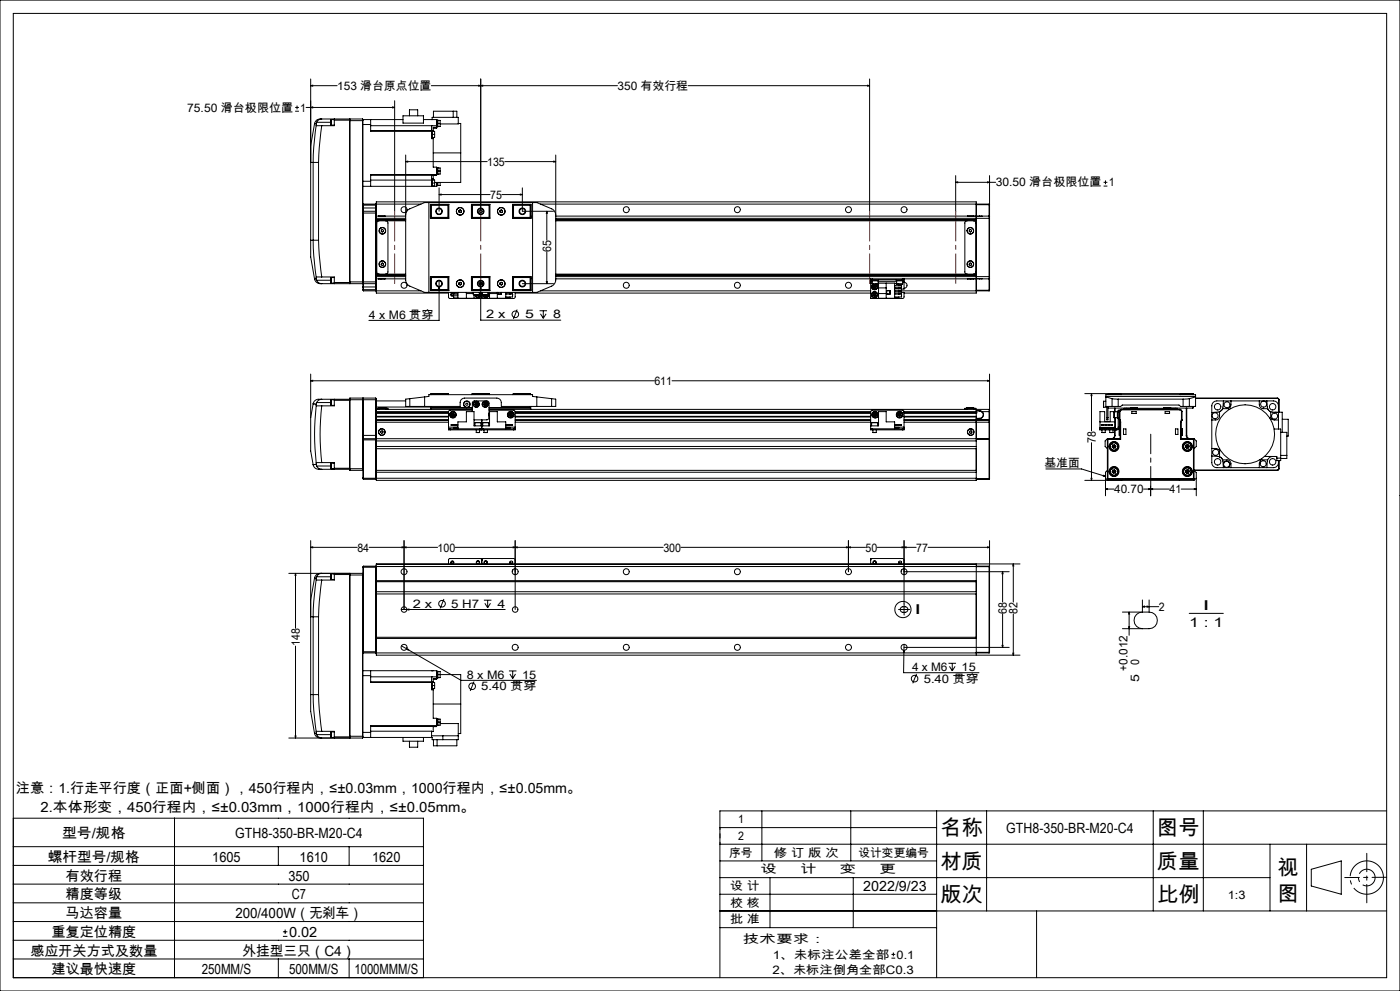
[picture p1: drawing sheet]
<svg xmlns="http://www.w3.org/2000/svg" width="420mm" height="297mm" viewBox="0 0 420 297" stroke-linecap="round" stroke-linejoin="round" font-family="sans-serif">
<g fill="none" stroke="#000" stroke-width=".3">
<path d="M0 0h420v297h-420zM4 4h412v289h-412zM88.5 33.3h1.2M88.5 32.2h1.2M89.1 31.6v1.2M91.8 32.2h26.6M93.2 25.7l.6-.2v.3zM93.2 23.7v48.3M93.2 25.7h7.9M93.2 32.2l.6-.2v.3zM94.4 37l-1.2 6.7v5h.7M94.4 37l.5 .1"/>
<path d="M94.9 37.5l-.8 6.6-.2 4.6M94.9 37.5l1.6 .2M94.9 37.1v.4M95 36.7l-.1 .4M95 36.7h4.3M96.5 35.7h-.3a1.66 1.66 0 0 0-1.8 1.3M96.5 37.7l-.7 6.5-.2 4.5M96.5 35.7l8.4 .1M96.5 35.7l-.8 .2-.7 .8M99.3 35.8v1.7M99.3 35.8h1M99.3 37.5h1"/>
<path d="M100.3 35.7v.3M100.3 36v1.7h-3.8M100.3 36h4.6M104.9 35.8v.4M104.9 36.2v48.3M104.9 36.2h4M105 35.7v49.3M105 35.7h3.8M105 35.7l-.1 .1M108.8 35.7v49.3M108.8 35.7l.1 .5M108.9 36.2v48.7"/>
<path d="M108.9 35.8h12M108.9 37.3h2.3M111.2 37.3v2h18.5v2h-.2M111.2 35.8v1.5M111.2 39.2h18.3M111.2 37.7h19.8M117.8 32l.6 .2-.6 .1zM118.4 30.2v33.1M120.9 34.7h6.1v2.2h-6.1zM122.8 34.7v-1.8h2.5v1.8M127 35.8h4v2.6h-1M129.4 25.7h55.8"/>
<path d="M129.5 39.2v1.1M129.5 37.7h.1M129.5 37.7v1.4M129.5 35.8h.1M129.5 39.1v.1M129.5 39.1h.5M129.6 35.8v-.6h7.9v1.9h-5.5M129.7 39.4h.7v.9M130 39.1v.3M130 35.2v-1.9h7.1v1.9M131 38.2h-1v.9M131 36h.4v2h-.4"/>
<path d="M131 37h1M131.2 36v2M131.4 36.1h.6v.9M132 37v.9h-.6M136 33.3v1.9M137.5 37h.7v8.8M143.6 25.5l.6 .2-.6 .1zM144.2 23.7v39.6M144.2 25.7l.6-.2v.3zM206.4 25.7h54.5M260.3 25.5l.6 .2-.6 .1zM260.9 23.7v39.6"/>
<path d="M93.9 48.7h1.7M93.9 48.7v23.3M95.6 48.7v23.3M108.9 54.3h2.3M111.2 54.3v1.5M111.2 54h18.3M121.7 48.4l.6-.1v.3zM121.7 46.5v37.8l.9 1.3 4.8 2h33.6l4.5-1.8 .6-.5 .6-1.4v-37.4M121.7 48.4h24.5M129.5 40.3v1.3h.5M129.5 40.3h.1M129.5 52.5h.1"/>
<path d="M129.5 52.5v1M129.5 54v1.8M129.5 53.9h.2v1.9M129.5 55.8h.1M129.5 40.3h.9M129.5 53.5v.5M129.5 53.5h.5M129.5 54.9h.9M129.7 53.9h.7v1M130 41.2v.4M130 53.5v.4M130 41.6v8.5h1v2.4h-19.8"/>
<path d="M130 55.8h.1M130 45.8h8.2M130.4 40.3v.9h-.7M130.4 54.9v.9h-.7M131 52.3h-19.8v2M131 50.3h.4v1.9l-.4 .1M131 52.6h-1v.9M131 54.7v1.1h-22.1M131 51.3h1M131.2 50.3v2M131.2 54.7v1M131.4 50.3h.6v1"/>
<path d="M131.4 54.7v.9l-.4 .1M131.7 58.3l.6-.1v.3zM131.7 56.3v7M131.7 58.3h15.3M132 51.3v.9h-.6M132 54.7v.9h-.6M138.2 45.8v8.9h-7.8M150.6 58.3h6.1M151.4 48.4h15.3M156.1 58.2l.6 .1-.6 .2zM156.7 56.3v7h9.4M166.1 48.3l.6 .1-.6 .2z"/>
<path d="M286.7 54.6l.6-.1v.3zM286.7 54.6h12M286.7 52.6v10.7M296.3 54.5l.6 .1-.6 .2zM296.9 52.6v12.3M331.1 55.8h1.1M331.1 54.6h1.1M331.6 54.1v1.1M93.2 72v5l1.2 6.6M93.2 72h.7M93.9 72h1.7M93.9 72l.2 4.6 .8 6.5"/>
<path d="M95.6 72l.2 4.4 .7 6.6M108.9 61.6h4M108.9 63.8h4M108.9 62.3h4M109 63.3v21.7M109 61.2v2.1M109 63.3h3.7M109 61.2h3.7M109 63.3l-.1 .2M109 61.2l-.1 .1M112.7 63.3v21.7M112.7 61.2v2.1"/>
<path d="M112.7 63.3l.2 .2M112.7 61.2l.2 .1M112.9 63.5v.3M112.9 63.5v-3h180v4.3M112.9 63.8v20.7M112.9 66.2h8.8M112.9 65.9h8.8M112.9 64.8h8.8M112.9 61.2h13.4M112.9 65.4h8.8M112.9 65.8h8.8M113.6 64.8h1.9"/>
<path d="M113.7 66.2l-.5 .2-.2 .4v14.7l.2 .5 .5 .2M114.4 68.9l.4-.1 .3 .2-.1 .4-.3 .2-.3-.3zM114.4 78.9l.4-.1 .3 .3-.1 .3-.4 .1-.3-.2zM115.7 66.2l.4 .1 .3 .4v14.9l-.3 .5-.4 .1M121.7 64.4l.1-.7 .8-.9 4.8-2.1h33.6l4.8 2.1 .6 .5 .3 1.1M128.7 60.7v26.9M129.1 64.8h.1M129.1 61.2h5.6v4.2h-5.6zM129.2 61.5v3.9M129.2 61.5h5.2M129.4 61.3v4M129.4 61.3l-.2 .2"/>
<path d="M129.4 61.3h5.3M129.4 65.3h5.3M134.4 61.5l.1-.2v4l-.1-.1M134.4 65.2h-5.2l.2 .1M134.4 61.5v3.7M137.7 63.5l.3 .2M137.7 63.1v.4M138 62.9l.4 .2M138 62.9l-.3 .2M138.4 63.5l-.4 .2M138.4 63.1v.4M141.4 61.2h5.6v4.2h-5.6z"/>
<path d="M141.4 61.3h5.6M141.4 65.3h5.6M141.7 61.5v3.7M141.7 61.5l-.2-.2v4l.2-.1M141.7 61.5h5M141.7 65.2h5M146.7 61.5l.2-.2v4l-.2-.1M146.7 61.5v3.7M150 63.5l.4 .2M150 63.1v.4M150.4 62.9l.3 .2M150.4 62.9l-.4 .2"/>
<path d="M150.7 63.5l-.3 .2M150.7 63.1v.4M153.8 61.2h5.5v4.2h-5.5zM153.8 61.3h5.2M153.8 65.3h5.2M154.1 65.2h5.1l-.2 .1M154.1 61.5v3.7M154.1 61.5l-.2-.2v4l.2-.1M154.1 61.5h5.1M159 61.3v4M159 61.3l.2 .2M159.2 61.5v3.9"/>
<path d="M159.2 64.8h.1M159.8 60.7v26.9M162.1 61.2h134.6M164 63.3l.2 .6h-.3zM164 63.3v8.7M164 75.5v9.5M166.7 66.2h126.2M166.7 65.9h126.2M166.7 64.8h127.2M166.7 65.4h130M166.7 65.8h126.2M290.1 66.2l-.5 .2-.1 .3v14.9l.1 .4 .5 .2"/>
<path d="M290.2 64.8h2M290.8 68.9l.3-.1 .4 .2-.1 .4-.3 .2-.3-.3zM290.9 78.9l.4-.1 .2 .3-.1 .4h-.4l-.3-.3zM292.1 66.2l.5 .2 .2 .3v14.9l-.2 .4-.5 .2M292.9 64.8v.6M292.9 65.4v17.5M292.9 61.3h3.8M293.9 64.8h.7M293.9 64.8h.1M294.6 64.8h-.7M294.6 64.8h2.1M296.7 65.4h.2"/>
<path d="M296.7 64.8v.6M296.7 64.8l.2 .1M296.7 61.2v.1M296.7 61.3v3.5M296.7 65.4v17.5M296.9 64.9v.5M296.9 65.4v17.5M94.4 83.6a1.84 1.84 0 0 0 2.1 1.4M94.9 83.1v.5M94.9 83.6l.1 .4M94.9 83.6h-.5M95 84l.7 .8 .8 .2"/>
<path d="M95 84h4.3M96.5 83l-1.6 .1M96.5 83h3.8v1.7M99.3 83.2v1.6M99.3 83.2h1M99.3 84.8h1M100.3 84.7v.3M100.3 84.7h4.6M104.9 84.9l-8.4 .1M104.9 84.5v.4M104.9 84.5h8M104.9 84.9l.1 .1"/>
<path d="M105 85h3.8M108.9 84.9v1.1M108.9 86l.1 1.2M108.9 84.9l-.1 .1M108.9 86.8h4M108.9 84.8l.1 .2M108.9 86h4M109 85v2.2M109 85h3.7M109 87.2h3.7M112.7 85v2.2M112.9 84.5v.3"/>
<path d="M112.9 84.8v3h21.6M112.9 82.2h8.8M112.9 82.5h8.8M112.9 83.6h8.8M112.9 87.2h13.4M112.9 82.9h8.8M112.9 84.8l-.2 .2M112.9 87l-.2 .2M113.6 83.6h1.9M129.1 83.6h.1M129.1 82.9h5.6v4.2h-5.6zM129.2 82.9v3.9"/>
<path d="M129.2 86.8h5.2M129.2 86.8l.2 .2M129.4 83v4M129.4 83l-.2 .2h5.2M129.4 83h5.3M129.4 87h5.3M131.7 85.8l.2 .6h-.3zM131.7 84.2v11.8h-21M134.4 83.2l.1-.2v4l-.1-.2M134.4 83.2v3.6M134.5 87.6v1.5l.4 .4 9.4-.1M135.3 87.6v.2h2.1"/>
<path d="M135.3 88.2v.4h2.1M135.3 88.2v.2M135.3 88.2h2.1M135.5 88.6h.4M136.1 87.8v.4l-.4-.3-.4 .3M136.1 88.6v.7h1.3M137.4 87.6v1.8h14.3v-1.8M137.7 85.2l.3 .2M137.7 84.8v.4M138 84.6l.4 .2M138 84.6l-.3 .2M138.4 85.2l-.4 .2"/>
<path d="M138.4 84.8v.4M139.9 87.6v1.8M139.9 88h2.1M141.4 83h5.6M141.4 82.9h5.6v4.2h-5.6zM141.4 87h5.6M141.7 83.2v3.6M141.7 87v.1M141.7 83.2l-.2-.2v4l.2-.2M141.7 83.2h5M141.7 86.8h5M142 88.3h1.8"/>
<path d="M142 87.6v.7M142.2 88.3v1.1M142.4 87v.1M142.9 88.3l.1 .3M143 88.6l.5 .2M143.3 88.3l-.3 .3M143.4 88.3l.1 .5M143.5 88.3l.4 .1M143.8 87.6v.7M143.8 88.1l.1 .3M143.8 85.2l.3 .2M143.8 85.2h.3z"/>
<path d="M143.9 88.4l-.4 .4M143.9 85.3l.1 .1M143.9 87.6a.87 .87 0 0 1-.2 1.5 .87 .87 0 0 1-1.2-.8 .89 .89 0 0 0 1.3 .8 .89 .89 0 0 0 .2-1.5M144.1 85.2h.1M144.1 84.6v.5M144.1 84.9h.5M144.2 85.8l.2 .6h-.3zM144.2 84.2v11.8h24M144.5 84.7v.6M144.5 87.6v1.8M144.6 88.3h1.8M144.6 87.6v.7"/>
<path d="M145.3 88.3v.3M145.3 88.6l.5 .2M145.7 88.3l-.4 .3M145.7 88.3l.1 .5M145.8 88.3l.4 .2M146 87v.1M146.2 88.5l-.4 .3M146.2 88.3v.2M146.4 87.8a.9 .9 0 0 1-.4 1.4 .9 .9 0 0 1-1.2-.9 .87 .87 0 0 0 1.1 .8 .87 .87 0 0 0 .5-1.3M146.4 87.6v.7M146.7 83.2l.2-.2v4.1M146.7 83.2v3.6"/>
<path d="M146.7 87v.1M146.7 86.8l.2 .2M146.9 87.6v1.8M146.9 88h2.3M149.2 87.6v1.8M149.3 87.6v.5l1.1 .1v-.6M150 85.2l.4 .2M150 84.8v.4M150.3 87.6v.5M150.4 84.6l.3 .2M150.4 84.6l-.4 .2M150.7 85.2l-.3 .2"/>
<path d="M150.7 84.8v.4M151.7 88.2h2.1M153 87.8v.4l.4-.3 .4 .3M153 89v.3h-1.3M153.8 88.2v.2M153.8 82.9h5.5v4.2h-5.5zM153.8 87.6v.2h-2.1M153.8 88.2v.8h-2.1M153.8 83h5.2M153.8 87h5.2M154.1 83.2v3.6M154.1 83.2l-.2-.2v4l.2-.2"/>
<path d="M154.1 86.8h5.1M154.6 87.6v1.5l-.5 .4-9.3-.1M154.6 87.8h106.6M155.2 92.8l-1.2 2.8M156.7 85h9.4M159 83v4M159 83l.2 .2h-5.1M159.2 82.9v3.9M159.2 83.6h.1M159.2 86.8l-.2 .2M161.9 93.1h2.2M162.1 94l.9 1.4"/>
<path d="M162.1 87.2h99.1M163 93.1v2.3M163.8 94l-.8 1.4M163.9 84.4h.3l-.2 .6zM166.7 82.2h126.2M166.7 82.5h126.2M166.7 83.6h94.5M166.7 82.9h130M261.2 83.9h.5M261.2 83.9v.5M261.2 83.6v.3M261.2 84.4v5h7.2v-4.5h-4.9"/>
<path d="M261.2 84.4h.5M261.2 84.9h.5M261.2 83.6h.5M261.5 83.9v.3h2.1v-.3M261.7 85.1h.1M261.7 85.1h1.8M261.7 84.2v.9M261.7 83.6v.3M261.7 83.6h9M261.7 83.9h9M261.9 86l.2 .4M261.9 88.1l.1 .5"/>
<path d="M261.9 88.1l.5 .2M262 85.2a.9 .9 0 0 0-.3 1.3 .9 .9 0 0 0 1.4 0 .9 .9 0 0 0-.3-1.3M262 88.6l.4 .2M262 85.2a.86 .86 0 0 0-.3 1.3 .86 .86 0 0 0 1.4 0 .86 .86 0 0 0-.4-1.3M262.1 85.5l-.2 .5M262.1 85.5l.3 .5M262.3 87.8l-.4 .3M262.3 87.8l.5 .2M262.3 87.8l.1 .5M262.4 86h-.5M262.4 86l-.3 .4M262.4 86l.2 .4"/>
<path d="M262.4 88.3l-.4 .3M262.4 88.3v.5M262.4 88.3l.4 .2M262.6 85.5h-.5M262.6 85.5l.3 .4M262.6 85.5l-.2 .5M262.6 86.4h-.5M262.8 88v.5M262.8 88l-.4 .3M262.8 88.5l-.4 .3M262.9 85.9l-.3 .5M262.9 85.9l-.5 .1"/>
<path d="M263.5 85.1l-1.8 .1M263.5 84.2v.9M263.5 84.4h5.5M263.6 84.9v4.5M263.6 88h2.3M263.6 86.3h2.3M265.9 84.9v4.5M266 87.1h1v1.1h-1zM267 87.1h-1v1M268.4 85.6h2v.5M268.4 86.5h2v.5h-2M268.4 87.3h2v.5h-2"/>
<path d="M268.4 88.2h2M268.4 86.1h2M268.4 85h.6M268.9 83.9v.3h2v-.3M269 85.1h.1M269 85.1h1.8M269 84.2v.9M269.6 85.2v.4M269.6 86.1v.4M269.6 87v.3M269.6 87.8v.4M269.6 89v.3h-1.2"/>
<path d="M269.6 87.2h27.1M269.7 86.1l.4 .3 .3-.3M269.7 88.2l.4-.3 .3 .3M269.8 85.6h.5M270.4 85.9v.2M270.4 88.2v.2M270.4 87.6h.8v1.5l-.4 .4-9.3-.1M270.4 88.2v.8h-2M270.4 86h.1M270.7 83.6h.5M270.7 83.9h.5M270.7 83.6v.3"/>
<path d="M270.8 85.1l-1.8 .1M270.8 84.2v.9M270.8 84.4h.4M271.2 84.6a.9 .9 0 0 1 .9 .9 .9 .9 0 0 1-.9 .9M271.2 83.9v.5M271.2 83.6v.3M271.2 84.4v2.2h-.8M271.2 83.6h22.7M290.2 83.6h2M292.9 82.9v4.9h-21.7M292.9 82.9v.6h1M292.9 87h3.8"/>
<path d="M293.9 83.5l.7 .1M293.9 83.6h.7M293.9 83.5v.1M294.6 83.6h2.1M296.7 82.9h.2M296.7 82.9v.7M296.7 87h.2M296.7 87v.2M296.7 83.6v3.4M296.9 82.9v.5M296.9 83.4l-.2 .2M296.9 87l-.2 .2"/>
<path d="M296.9 83.4v3.6M93.2 114.1l.6-.1v.3zM93.2 112.1v13.1M93.2 114.1h103.1M95.6 119.7a1.65 1.65 0 0 0-1.7 1.3M95.6 119.7h.9M96.5 119.7a1.76 1.76 0 0 0-1.5 .9M96.5 119.7h8.4M99.3 119.8v.8M99.3 119.8v1.7M99.3 119.8h1M100.3 119.7v.3"/>
<path d="M100.3 120h4.6M100.3 120v1.6h-3.8M104.9 119.8h8M104.9 120v20.3M105 119.3l-.1 .7M105 119.3v21.7M105 119.3h3.8M108.8 119.3v21.7M108.8 119.3l.1 12.4M109 119.3v12.2M109 119.3h3.7M109 119.3l-.1 .2"/>
<path d="M112.7 119.3v12.2M112.7 119.3l.2 .5M112.9 119.8v10.7M122.9 119.5l-1.2 .1v2.2h1.2M122.9 119.5v2.3M127.4 119v2.8M127.4 119l1.3-.2v-.5h31.1v.5l1.2 .2M127.4 119l-4.5 .5M129.2 118.1h5.3M129.2 118.1v.2M129.4 118h5l.1 .1M129.4 118v.3"/>
<path d="M129.4 118l-.2 .1M134.5 118.1v.2M141.5 118.1l.2-.1h5l.2 .1M141.5 118.1h5.4M141.5 118.1v.2M146.9 118.1v.2M153.9 118.1h5.3M153.9 118.1v.2M159 118h-4.9l-.2 .1M159 118v.3M159 118l.2 .1M159.2 118.1v.2"/>
<path d="M161 119v2.8M161 119l4.5 .5M165.5 119.5l1.2 .1v2.2h-1.2M165.5 119.5v2.3M201.6 114.1h95.3M296.3 114l.6 .1-.6 .2zM296.9 112.1v13.7M327.4 118v11.1M327.4 118l.2 .6h-.3zM331.8 118.8h26.9M331.8 119l1.8 .5M332.4 118.1h4"/>
<path d="M332.4 118.1v.2M332.4 118.1l.1-.1v.3M333.6 119.5l1.9 .1M333.6 119.5v2.3M335.5 119.6h19.4M335.5 119.6v2.2M336.4 118.1l-.2-.1v.3M336.4 118.1v.2M354 118.1h4M354 118.1l.2-.1v.3M354 118.1v.2M354.9 119.6v2.2"/>
<path d="M356.8 119.5l-1.9 .1M356.8 119.5v2.3M357.9 118h-32.5M357.9 118l.1 .1M357.9 118v.3M358 118.1v.2M358.7 119.3h24.5M358.7 119.4h24.5M358.7 119l-1.9 .5M383.2 119.3l.4 .1 .1 .4M383.2 119.4l.4 .4M383.2 119.3v.1"/>
<path d="M383.6 119.8h.1M383.6 119.8v3.7M383.7 119.8v3.7M93.2 125.2v9.9l.7 4.2M93.9 139.3a1.65 1.65 0 0 0 1.7 1.3M93.9 121h.1M93.9 139.3h.1M93.9 121l1 .1M93.9 121l-.7 4.2M94.9 121.6h1.6M94.9 121.6a75 75 0 0 0 0 17.1M94.9 121.1v.5"/>
<path d="M94.9 138.7v.5M94.9 139.2l.1 .5M94.9 139.2l-1 .1M95 120.6l-.1 .5M95 139.7l.7 .7 .8 .2M95 139.7h4.3M95 120.6h4.3M96.5 121.6a73.4 73.4 0 0 0 0 17M96.5 138.6l-1.6 .1M96.5 138.6h3.8v1.7M99.3 139.7v.8M99.3 120.6v.9"/>
<path d="M99.3 138.8v.9M99.3 138.8v1.7M99.3 138.8h1M99.3 121.5h1M108.9 131.7v11.8l.1 .1M108.9 131.9h4M108.9 130.5h4M109 131.5h3.7M109 131.5v12.1M109 131.5l-.1 .2M112.7 131.5v12.1M112.7 131.5l.2 .2"/>
<path d="M112.9 120.2h8.8M112.9 130.5v1M112.9 133.8h180M112.9 134.5h180M112.9 132.1h180M112.9 131.5h183.8M112.9 122.7h28.8M112.9 123.7h21.6M112.9 124.9h21.6M112.9 124.8h21.6M112.9 123.4h21.6M112.9 125.8h21.6"/>
<path d="M112.9 126h21.6M112.9 126.5h21.6M112.9 123.6h21.6M112.9 122h16.3M113 122.7v-.3h3.4v.3M113.7 122.2h2M113.7 122.2v.5M113.8 122.4h1.9M114.3 129.2l.4-.1 .2 .3-.1 .3-.4 .2-.2-.3zM115.7 122.2v.5M122.9 121.8h15.1v-1.2a1.33 1.33 0 0 1 1.4-1.3h9.6a1.33 1.33 0 0 1 1.4 1.3v1.2h15.1M129.2 121.8v.9"/>
<path d="M129.4 121.8v.4M129.4 122.2h12.3M129.4 122.2l-.2 .1h12.5M134.5 128.5v.3h.5M134.5 128.5h.5M134.5 128v.5M134.5 128h2.9M135 128.8h9M135 128.5h9M135 128.5v.3M135.4 124.4l.3 .4M135.5 123.9l-.1 .5"/>
<path d="M135.5 123.9l.4 .4M135.9 124.3l-.2 .5M135.9 124.3l.3 .4M136 123.8l-.5 .1M136 123.8l.4 .4M136 123.8l-.1 .5M136.2 124.7l-.5 .1M136.4 124.2l-.2 .5M136.4 124.2l-1 .2M137.4 128.5v-2.1h2.5v-3h2.3v4.2h4.7v-4.2h2.3v3h2.5v2.1M137.4 128.1h-1.3v.2h1.3M137.4 127.3h-2.1l2.1 .1"/>
<path d="M141.7 122.9l-7 .2-.2 4.9M141.7 123.4v-2.7l.3-.4 4.2-.1 .4 .2v5.1l-.6 .3h-3.8M142.4 121.2l.3 .4M142.5 126.6h.1M142.5 126.7h1.8M142.5 126.7v.9M142.5 126.6l1.8 .1M142.6 120.7h.5M142.6 120.7l-.2 .5M142.6 120.7l.3 .4M142.9 129.6h1M142.9 128.8v.8"/>
<path d="M142.9 121.1l-.2 .5M142.9 121.1l.3 .5M142.9 121.1h.5M142.9 121.1l-.5 .1M143.1 120.7l.3 .4M143.1 120.7l-.2 .4M143.2 121.6h-.5M143.4 121.1l-.2 .5M143.9 128.8v.8M144 128.5h1.1M144 128.8h.5M144 128.5v.3"/>
<path d="M144.3 126.7v.9M144.5 128.8h.6M144.5 125.8v3M144.9 126.6h.1M144.8 126.7h1.8M144.8 126.7v.9M144.9 126.6l1.7 .1M145.1 128.5v.3M145.1 128.8h9M145.1 128.5h9M145.1 121.2l.2 .4M145.2 129.6h1"/>
<path d="M145.2 128.8v.8M145.3 120.7h.5M145.3 120.7l-.2 .5M145.3 120.7l.3 .4M145.6 121.1h.4M145.6 121.1l-.3 .5M145.6 121.1l.2 .5M145.6 121.1l-.5 .1M145.8 120.7l.2 .4M145.8 120.7l-.2 .4M145.8 121.6h-.5M146 121.1l-.2 .5"/>
<path d="M146.2 128.8v.8M146.6 126.7v.9M146.7 123.7v1.1M146.7 122.9l7.7 .2 .2 4.9M146.7 123.9v.7M146.7 124v.5M146.7 122.7h150M146.7 122.2h12.3M151.7 128.1h1.3v.2h-1.3M151.7 127.3h2.1l-2.1 .1M151.7 128h2.9M152.8 124.1v.5"/>
<path d="M152.8 124.1l.9 .4M152.8 124.6l.4 .2M153.2 123.8l-.4 .3M153.2 123.8l.4 .2M153.2 123.8v1M153.6 124l.1 .5M153.6 124l-.8 .6M153.7 124.5l-.5 .3M154.1 128.5h.5M154.1 128.5v.3M154.6 128.5v.3h-.5M154.6 128v.5"/>
<path d="M154.6 123.7h106.6M154.6 124.9h106.6M154.6 124.8h106.6M154.6 123.4h106.6M154.6 125.8h106.6M154.6 126h106.6M154.6 126.5h106.6M154.6 123.6h106.6M159 121.8v.4M159 122.2l.2 .1h-12.5M159.2 121.8v.9M261.2 128.5h.5"/>
<path d="M261.2 127.6h2.4v-4.2h2.3v3h2.5v2.1M261.5 126.7h1.8M261.5 126.7v.9M261.7 128.8h9M261.7 128.5h9M261.7 128.5v.3M261.9 129.6h1M261.9 128.8v.8M262.1 124.5l.4 .3M262.1 124v.5M262.1 124l.4 .3M262.5 124.3v.5"/>
<path d="M262.5 124.3l.5 .3M262.6 123.8l-.5 .2M262.6 123.8l.4 .3M262.6 123.8l-.1 .5M262.9 128.8v.8M263 124.6l-.5 .2M263 124.1v.5M263 124.1l-.9 .4M263.2 126.6l-1.7 .1M263.3 126.7h.1M263.3 126.7v.9M268.4 128.1h1.2v.2h-1.2"/>
<path d="M268.4 127.3h2l-2 .1M268.4 128h2.8M269.4 124.1l.1 .5M269.4 124.1l.9 .4M269.5 124.6l.4 .2M269.8 123.8l-.4 .3M269.8 123.8l.5 .2M269.8 123.8l.1 1M270.3 124v.5M270.3 124l-.8 .6M270.3 124.5l-.4 .3M270.7 128.5h.5"/>
<path d="M270.7 128.5v.3M271.2 123.6l21.7 .1M271.2 124.9h21.7h-21.7M271.2 128v-4.6l-.3-.4-9.2-.1-.5 .5v5.4h.5M271.2 128.5v.3h-.5M271.2 128v.5M271.2 123.7h21.7M271.2 124.8h21.7M271.2 123.4h21.7M271.2 126h25.5M271.2 126.5h25.5M289.5 122.7v-.3h3.3v.3"/>
<path d="M290.1 122.2h2M290.1 122.2v.5M290.2 122.4h1.9M291 129.1h.4l.2 .4-.2 .3h-.4l-.2-.3zM292.1 122.2v.5M292.9 123.4v20.6h-180v-12.5M292.9 123.7h.1M292.9 131.7h3.8M292.9 125.5h1M292.9 125.4h1M292.9 123.2h1M293.9 123h-1v-.3v.7"/>
<path d="M293.9 123.2l.6 .2M293.9 123l.7 .4M293.9 123v.2M293.9 125.4v.1M294.5 123.4a1.09 1.09 0 0 1 .4 1.2 1.09 1.09 0 0 1-1 .8M294.6 123.4a1.19 1.19 0 0 1 .4 1.3 1.19 1.19 0 0 1-1.1 .8M294.6 123.4h2.1M294.6 123.4h-.1M296.7 131.5v.2M296.7 122.7v.7M296.7 125.8h.2M296.7 125.8v.2"/>
<path d="M296.7 126.5h.2M296.7 126v.5M296.7 123.4v2.4M296.7 126.5v5M296.7 131.7v11.8M296.7 125.8h-25.5M296.9 125.9l-.2 .1M296.9 125.8v.1M296.9 125.9v.6M296.9 126.5v17M327.4 132.7v11.3M330 126.4h4.5"/>
<path d="M330.1 128.1h4.3v.2h-4.3zM330.4 127.3l.8 .1zM330.4 128.5h-.5v.3h.5M330.4 128.8h1.4M330.4 128.5h4.6M330.4 128.5v.3M330.6 129.6h1M330.6 128.8v.8M331 122h.1M331.1 120.3l-.1 1.7M331.1 120.3v1.8M331.1 122.1h.9"/>
<path d="M331.1 120.3h.7M331.6 127.3l.5 .1zM331.6 128.8v.8M331.8 128.8h.9M331.8 128.5v.3M332 125.2v.6h.4v-.6M332 125.2h.4M332 121.8v3.4M332.2 131.7l.2-.2v.2M332.2 131.7h.2M332.2 131.7v11.8M332.4 131.7h3.8"/>
<path d="M332.4 121.8v3.4M332.4 131.7v11.8M332.4 122.2l.1 .1M332.4 127.3l.5 .1zM332.5 122.3h6.7M332.5 121.8v.5M332.7 128.8h2.3M332.7 128.5v.3M332.9 129.6h1M332.9 128.8v.8M333.3 127.3l.5 .1zM333.6 121.8h1.9"/>
<path d="M333.6 121.8h-1.8v-3.5h26.9v3.5h-1.9M333.7 133.9l.3 .5M333.8 133.4l-.1 .5M333.8 133.4l.4 .4M333.9 128.8v.8M334.2 123.4h.1M334.2 125.2h.1M334.2 123.4v1.8M334.2 125.2h1M334.2 133.8l.4 .4M334.2 133.8l-.5 .1M334.2 133.8l-.2 .6"/>
<path d="M334.4 130.5a.96 .96 0 0 1-1 1M334.4 130.5h.1M334.4 133.3l-.6 .1M334.4 133.3l.4 .4M334.4 133.3l-.2 .5M334.4 122.3v1.1M334.4 128.8v1.7M334.5 123.4h.1M334.5 125.2v3.3M334.5 130.5l-.5 1M334.5 122.3v1.1M334.5 128.8v1.7"/>
<path d="M334.6 134.2l-.6 .2M334.8 133.7l-.2 .5M334.8 133.7l-.6 .1M335 128.5v.3M335.2 123.4h-2.1v3h-1.7v-3h-1.4v5.1M335.5 123.3h-.3v2h.3M335.5 128l-.5 .5M335.5 121.8h.7l.5-.4h17l.5 .4h.7M335.5 128h.3M335.5 123.4h.3M335.5 123.4v4.6M335.8 128.5v2"/>
<path d="M335.8 128.5h.1M335.8 125.8l.1 .2M335.8 123.4v-.5h-.3v.5M335.8 128a.79 .79 0 0 1-.8 .8M335.8 123.4h.2M335.8 125.8h.2M335.8 130.5h.2M335.8 128.5h.2M335.8 123.4v4.6M335.9 126l.1 .5M336 128.5h.1M336 125.8v.1"/>
<path d="M336 125.9l.2 .6M336 125.9l-.1 .1M336 128.5v2M336 123.4v2.4M336 130.4v.1M336 126.5h.2M336 131.5l.2 .2M336 131.5h-3.8l-.7 .6v1.7l.7 .7M336 126.5v5M336.2 126.5v5.2M336.5 122.7v.1M336.5 122.8l-.5 .6"/>
<path d="M336.5 122.7l-.5 .2-.2 .5M336.5 122.7h17.4M336.5 122.8h17.4M337 128.5h.8v1.7h-.8zM337.9 122.4h-.7v.3M337.9 122.4h14.6M337.9 122.4v.3M339.2 122.2h2M339.2 122.3l.1 .1M339.2 122.3h2M339.2 122.2v.2M339.5 123.4h1.4v.5h-1.4z"/>
<path d="M341.2 122.3v.1M341.2 122.2v.1M349.2 122.3v.1M349.2 122.2h2M349.2 122.3h2M349.2 122.2v.1M349.5 123.4h1.4v.5h-1.4zM351.2 122.3v.1M351.2 122.3h6.7M351.2 122.2v.2M352.5 122.4h.7v.3M352.5 122.4v.3"/>
<path d="M352.6 128.5h.8v1.7h-.8zM353.9 122.8l.5 .6M353.9 122.7v.1M353.9 122.7l.6 .3 .1 .4M354.2 126.5h.2M354.2 131.7h3.8M354.2 126.5v5.2M354.4 130.4v.1M354.4 131.5l-.2 .2M354.4 131.5h3.8l.7 .6v1.7l-.7 .7M354.4 126.5v5M354.4 125.9l.1 .1"/>
<path d="M354.4 125.9l-.2 .6M354.4 128.5h.1M354.4 123.4h.2M354.4 125.8v.1M354.4 125.8h.2M354.4 128.5v2M354.4 130.5h.2M354.4 128.5h.2M354.4 123.4v2.4M354.5 126l-.1 .5M354.6 128.5v2M354.6 125.8l-.1 .2"/>
<path d="M354.6 123.4v2.4M354.9 121.8h1.9M355.6 133.9l.4 .5M355.8 133.4l-.2 .5M355.8 133.4l.8 .8M355.9 130.5l.2 .6 .3 .4M355.9 130.5h.1M355.9 122.3v8.2M356 130.5a1.02 1.02 0 0 0 1 1M356 122.3v8.2M356.2 133.8l-.2 .6M356.2 133.8l-.6 .1"/>
<path d="M356.4 133.3l.4 .4M356.4 133.3l-.6 .1M356.4 133.3l-.2 .5M356.6 134.2l-.6 .2M356.8 133.7l-.2 .5M356.8 133.7l-.6 .1M357.9 121.8v.5M358 131.7v-.2l.2 .2M358 131.7h.2M358 121.8l-.1 .5M358 131.7v11.8M358.2 131.7v11.8"/>
<path d="M363.5 134.4h1.4l.6 .4 .4-.3M363.5 124.7v13.9a1.51 1.51 0 0 0 1.6 1.6h2.7M363.5 136.7l2.4 .2M365.8 136.9a2.25 2.25 0 0 1 1.2 2.5v.8M365.9 123.4v1.3a1.14 1.14 0 0 1-1.2 1.2h-1.2M365.9 136.9l.9 .9h1.3a1.15 1.15 0 0 1 1.2 1.2v1.2M365.9 123.4l-2.4 .2M366.1 135l-.2 .1v1.8M366.2 123.2l-.3 .2M366.8 122.5l-.9 .9M366.8 122.5h1.7l.2 .3M366.8 122.4l-.2 .4"/>
<path d="M367 120.2l-.2 2.3M369.3 120.2v1.4l-.4 .6 .2 .3M377.8 120.2v1.1a1.21 1.21 0 0 0 1.2 1.2h1.3M378 137.8l.2 .3-.4 .6v1.5M378.4 137.5l.2 .3h1.7M379 120.2h-13.9a1.45 1.45 0 0 0-1.6 1.4v2.9M379.2 120.2h2.8a1.51 1.51 0 0 1 1.5 1.4v1.9M380 120.2l.3 2.3M380.3 137.8l-.3 2.4M380.3 122.5l.9 .9M380.3 122.5l.2 .3M380.9 123.2l.3 .2"/>
<path d="M381.2 125.7l.3-.2 .6 .4h1.4M381.2 123.4v1.7l-.3 .2M381.2 123.4l2.3 .2v5M381.8 136.8a1.64 1.64 0 0 0-1.5 1M382.2 128.6h2v9.4h-1.2v-1.2h-3.6M382.5 123.5h2.2v6.1M383 137.3h1.2M383.5 138a1.64 1.64 0 0 1-1.5 2.2h-13.9M383.6 138v2.5M383.7 138v2.5M384.2 129.6h1.8v7.8h-1.8M384.2 136.5h1.8"/>
<path d="M384.7 125.7h1.8v5h-.5M95.6 140.6h.9M96.5 140.6h8.4M99.3 140.5h1M100.3 140.3v.3M100.3 140.3h4.6M104.9 140.3l.1 .7M104.9 140.5h4M105 141h3.8M108.9 143.3h4M108.9 140.9l-.1 .1M109 143.6h3.7"/>
<path d="M112.9 143.3h180M112.9 141.5h180M112.9 141h180M112.9 143.5l-.2 .1M292.9 143.6h3.8M292.9 143.5h3.8M296.7 143.5v.1M296.7 143.5h.2M296.9 143.5l-.2 .1M313.8 140.5h10.6l7.2 2.3M327.3 143.4h.3l-.2 .6zM331.1 142.4l.5 .4-.6-.1z"/>
<path d="M331.6 143.3l.7 .7M331.6 146.6l.6-.2v.3zM331.6 146.6h2.6M332.2 143.5h.2M332.2 143.5l.2 .1M332.2 141l-.6 .5v7.1M332.4 143.5v.1M332.4 143.6h25.6M332.4 143.5h25.6M333.7 141.5l.3 .4M333.8 140.9l-.1 .6M333.8 140.9l.4 .4"/>
<path d="M334.2 141.3l-.2 .6M334.2 141.3l.4 .4M334.2 141.3l-.5 .2M334.4 140.8l-.6 .1M334.4 140.8l.4 .4M334.4 140.8l-.2 .5M334.6 141.7l-.6 .2M334.8 141.2l-.2 .5M334.8 141.2l-.6 .1M336.9 143.6l-.4 .4M344.6 146.4l.6 .2-.6 .1zM345.2 146.6l.6-.2v.3z"/>
<path d="M345.2 145.7v2.9M350.8 146.6h-7.7M353.6 143.6l.3 .4M354.4 146.6h4.5M355.6 141.5l.4 .4M355.8 140.9l-.2 .6M355.8 140.9l.8 .8M356.4 140.8l.4 .4M356.4 140.8l-.6 .1M356.4 140.8l-.4 1.1M356.6 141.7l-.6 .2M356.8 141.2l-.2 .5"/>
<path d="M356.8 141.2l-1.2 .3M358 143.5h.2M358 143.5v.1M358.2 143.5l-.2 .1M358.2 140.9h25M358.3 146.4l.6 .2-.6 .1zM358.9 143.3l-.7 .7h-32.8M383.2 141h-25l.7 .6v7M383.2 140.9v.1M383.6 140.5l-.4 .4M383.6 140.5h.1M383.7 140.5l-.1 .3-.4 .2"/>
<path d="M88.7 171.8l.1 .6h-.3zM88.7 171.8v16.5M93.2 164l.6-.1v.3zM93.2 162v46.2M93.2 164h14M94.4 173.2l-1.2 6.6v5.1h.7M94.4 173.2l.5 .1M94.9 173.7l-.8 6.6-.2 4.6M94.9 173.7l1.6 .1M94.9 173.3v.4M95 172.9a1.64 1.64 0 0 1 1.5-1.1h-.3a1.66 1.66 0 0 0-1.8 1.4M95 172.9l-.1 .4"/>
<path d="M95 172.9h4.3M96.5 173.8l-.7 6.6-.2 4.5M99.3 172v1.7M99.3 172h1M99.3 173.7h1M100.3 171.8v.4M100.3 172.2v1.6h-3.8M100.3 172.2h4.6M104.9 171.8v.1M104.9 171.9v49.2M104.9 171.9v.4M104.9 172.3v48.4"/>
<path d="M104.9 172.3h4M108.8 171.8v49.4M108.8 171.8h-22.2M108.8 171.8l.1 .1M108.9 170.1h4M109 169.7l-.1 .1v50.9M109 169.7v26M109 169.7h3.7M110.7 164h20.6M112.7 169.7v26M112.7 169.7l184 .1M112.9 177.3v.1"/>
<path d="M112.9 174h180M112.9 174.3h180M112.9 169.1h180M112.9 178h180M112.9 177.3h180M120.6 163.9l.6 .1-.6 .2zM121.2 164l.6-.1v.3zM121.2 162v20.7M133.2 179.5l-1.2 2.8M135.3 168.4v.3h.8v-.3M135.5 168.2h.4M143.2 169a.5 .5 0 0 1-.2-.7 .5 .5 0 0 1 .8 0 .5 .5 0 0 1-.3 .7"/>
<path d="M144.3 167.4h.5M144.5 167.4v1.6M145.2 179.9h2.2M145.5 169a.5 .5 0 0 1-.2-.8 .5 .5 0 0 1 .8 0 .5 .5 0 0 1-.2 .8M146.3 179.9v2.2M153 168.4v.3h.8v-.3M153.8 170.9v.1M153.8 170.8l-.1 .4M154 163.9l.6 .1-.6 .2zM154.6 167.9l-.5-.5h-9.1l-.5 .5-.4-.5h-9.2l-.4 .4v1.2M154.6 164l.6-.1v.3zM154.6 162v20.7"/>
<path d="M199 164h-62.4M204.3 164h55.3M253.9 163.9l.6 .1-.6 .2zM254.5 164l.6-.1v.3zM254.5 162v9.3M261.2 167.9l.4-.5h9.2l.4 .5M261.5 167.4h-.3v1.6M262.2 169a.5 .5 0 0 1-.2-.8 .5 .5 0 0 1 .8 0 .5 .5 0 0 1-.2 .8M263.2 164h11.6M269.6 168.4v.3M270.4 171l-.1 .2M270.4 168.4v.3h-.7"/>
<path d="M270.6 163.9l.6 .1-.6 .2zM271.2 164l.6-.1v.3zM271.2 162v19M271.2 171.3h31.6M278.4 164h18.5M292.9 169v27.4M292.9 169.7h3.8M296.3 163.9l.6 .1-.6 .2zM296.7 169.7v.1M296.7 169.8v25.7M296.9 162v33.5M300.8 171.3l.1 .6h-.3z"/>
<path d="M300.8 171.3v9.1M304 169l.1 .6h-.3zM304 169v11.4M306 169h-193.1v27.4h193.1M342.7 179.8v3.6a2.49 2.49 0 0 0-2.5 2.5 2.49 2.49 0 0 0 2.5 2.5M344.7 179.8v3.6M88.7 193.6v27.6M93.9 184.9h1.7M93.9 184.9v23.3M95.6 184.9v23.3M108.9 195.3h4M108.9 195.5l.1 .2"/>
<path d="M109 195.7h3.7M112.9 195.7h183.8M112.9 191.3h180M112.9 191h180M112.9 195.5l-.2 .2M120.4 182.7h31.2M120.4 193.6l1.6 .8M122 194.4l.6 .2-.2 .3zM122 194.4l16.3 9.5h22.6M122.1 182.7l.6-.2v.3zM145.5 180.8l.8 1.3M147.1 180.8l-.8 1.3"/>
<path d="M270.3 182.1l.2-.2h1a.83 .83 0 0 1 .9 .8 .83 .83 0 0 1-.9 .8h-.6a.83 .83 0 0 1-.8-.5 .83 .83 0 0 1 .2-.9zM270.4 182.7h1.7M271.2 194.9l.1 .6h-.3zM271.2 194.9l-.1 6.7h22.6M271.2 181.9v1.6M271.2 193.1v1.8M271.2 194h31.6M284.6 198.8h2.2M284.8 199.7l.9 1.3M285.7 198.8v2.2M286.5 199.7l-.8 1.3M292.9 195.5h3.8"/>
<path d="M296.7 195.5h.2M296.7 195.5v.2M296.9 195.5l-.2 .2M300.6 193.4h.3l-.1 .6zM300.8 184v10M303.8 195.8h.3l-.1 .6zM304 184v12.4M336.7 183.4h8M338.6 187.8h.3l-.2 .6zM338.7 183.4v7M338.7 183.4l.2 .6h-.3zM342.7 181.8l.6-.2v.4z"/>
<path d="M342.7 181.8h4.9M344.1 181.6l.6 .2-.6 .2zM344.7 183.4a2.49 2.49 0 0 1 2.5 2.5 2.49 2.49 0 0 1-2.5 2.5h-8M356.8 183.8h10.2M93.2 208.2v5l1.2 6.6M93.2 208.2h.7M93.9 208.2l.2 4.6 .8 6.5M93.9 208.2h1.7M94.4 219.8a1.85 1.85 0 0 0 2.1 1.4h-.1a1.58 1.58 0 0 1-1.4-1M94.9 219.3v.4M94.9 219.7l.1 .5M94.9 219.7l-.5 .1"/>
<path d="M95.6 208.2l.2 4.4 .7 6.6M96.5 219.2l-1.6 .1M96.5 219.2h3.8v1.6M99.3 219.4v1.6M99.3 219.4h1M108.9 201h2.3M108.9 219.5h2.3M108.9 202.5h2.3M111.2 219.5v1.5M111.2 201v1.5M111.2 201h19.8v2.6h-1M111.2 202.5v2h18.3"/>
<path d="M111.2 204.4h18.3M111.2 219.1h18.3M111.2 202.8h19.8M129.5 205.5v1.2h.5M129.5 204.5h.2v1.9h-.2M129.5 204.5v1M129.5 204.4v.1M129.5 202.8h.1M129.5 202.8v1.6M129.5 202.8v.1M129.5 201h.1M129.5 219.1v1.9"/>
<path d="M129.5 201h.2M129.5 205.5h.9M129.5 204.3h.5M129.7 204.5h.7v1M129.7 201h.1M130 206.4v.3M130 204.3v.2M130 206.7v8.6h1v2.2M130 211h8.2M130.4 205.5v.9h-.7M131 217.5l-19.8 .2M131 215.4l1 .1v.9"/>
<path d="M131 202.2h7.2v8.8M131 217.8h-1v1.4l-.5-.1M131 203.3h-1v1M131 201.2h.4v2h-.4M131 217.5h-19.8v2M131 216.4h1M131.2 215.4v2M131.2 201.2v2M131.4 215.5v1.9h-.4M131.4 201.3h.6v1.8h-.6M132 216.4v.9h-.6M132 216.8h5.5v4.9h-7.9v-.7h-20.7"/>
<path d="M138.2 211v8.8h-.7M142.2 204.3l-1.1 2.8M152.7 201.1h2.2M153 202l.8 1.3M153.8 201.1v2.2M154.7 202l-.9 1.3M275 202l-1.2 2.8M88.5 220.6h.3l-.1 .6zM95 220.2h4.3M99.3 221h1M100.3 220.8v.4M100.3 220.8h4.6"/>
<path d="M104.9 221.1v.1M104.9 220.7v.4M104.9 220.7h4M108.8 221.2h-22.2M108.9 220.7l-.1 .5M120.9 221v1.1h6.1v-1.1M122.8 222.1v1.8h2.5v-1.8M129.5 220.5h8M130 221.7v1.8h7.1v-1.8M131.1 221.7v1.8M132.9 220.5v1.2M4 245.2h123v47.8"/>
<path d="M4 253.7h123M4 259.4h123M52.4 245.2v47.8M83.5 253.7v5.7M104.7 253.7v5.7M216 253h200M216 248h65M216 258h65M228.6 243v15M255.2 243v15M281 243v50M296 243v30"/>
<path d="M346 243v30M361 243v30M381 253v20M392 253v20M416 243h-200v50M4 265h123M4 270.6h123M4 276.2h123M84.9 279.3h1.3M85.5 278.6v1.3M216 278h65M216 273h200"/>
<path d="M216 263h165M216 268h65M231 263v15M256 263v15M311 273v20M393.4 260.5l9-2.5v10l-9-2.5zM4 281.8h123M4 287.4h123M83.5 287.4v5.6M84.9 280.6h1.3M104.7 287.4v5.6M267.4 287.2h1.2"/>
<path d="M267.4 286h1.2M268 285.5v1.1"/>
<circle cx="114.7" cy="79.2" r="1"/>
<circle cx="114.7" cy="69.2" r="1"/>
<circle cx="114.7" cy="79.2" r=".95"/>
<circle cx="114.7" cy="69.2" r=".95"/>
<circle cx="121.2" cy="62.8" r=".89"/>
<circle cx="131.7" cy="63.3" r="1"/>
<circle cx="131.7" cy="63.3" r=".82"/>
<circle cx="138" cy="63.3" r="1.14"/>
<circle cx="138" cy="63.3" r="1.11"/>
<circle cx="144.2" cy="63.3" r="1"/>
<circle cx="144.2" cy="63.3" r=".84"/>
<circle cx="144.2" cy="63.3" r=".42"/>
<circle cx="150.4" cy="63.3" r="1.12"/>
<circle cx="150.4" cy="63.3" r="1.14"/>
<circle cx="156.7" cy="63.3" r="1"/>
<circle cx="156.7" cy="63.3" r=".83"/>
<circle cx="187.9" cy="62.8" r=".9"/>
<circle cx="221.2" cy="62.8" r=".9"/>
<circle cx="254.5" cy="62.8" r=".9"/>
<circle cx="271.2" cy="62.8" r=".89"/>
<circle cx="291.1" cy="69.2" r=".95"/>
<circle cx="291.1" cy="69.2" r=".99"/>
<circle cx="291.1" cy="79.2" r=".99"/>
<circle cx="291.1" cy="79.2" r=".95"/>
<circle cx="121.2" cy="85.5" r=".89"/>
<circle cx="131.7" cy="85" r="1"/>
<circle cx="131.7" cy="85" r=".82"/>
<circle cx="138" cy="85" r="1.16"/>
<circle cx="138" cy="85" r="1.11"/>
<circle cx="144.2" cy="85" r="1"/>
<circle cx="144.2" cy="85" r=".84"/>
<circle cx="144.2" cy="85" r=".42"/>
<circle cx="150.4" cy="85" r="1.12"/>
<circle cx="150.4" cy="85" r="1.16"/>
<circle cx="154.6" cy="94.2" r=".98"/>
<circle cx="156.7" cy="85" r="1"/>
<circle cx="156.7" cy="85" r=".83"/>
<circle cx="187.9" cy="85.5" r=".9"/>
<circle cx="221.2" cy="85.5" r=".9"/>
<circle cx="254.5" cy="85.5" r=".9"/>
<circle cx="262.4" cy="88.3" r=".86"/>
<circle cx="262.4" cy="88.3" r=".9"/>
<circle cx="114.5" cy="129.5" r=".99"/>
<circle cx="114.6" cy="129.5" r=".96"/>
<circle cx="135.9" cy="124.3" r="1"/>
<circle cx="135.9" cy="124.3" r=".9"/>
<circle cx="135.9" cy="124.3" r=".86"/>
<circle cx="140" cy="121.2" r="1"/>
<circle cx="140" cy="121.1" r=".34"/>
<circle cx="140" cy="121.1" r=".91"/>
<circle cx="142.9" cy="121.2" r=".86"/>
<circle cx="142.9" cy="121.1" r=".9"/>
<circle cx="145.5" cy="121.2" r=".87"/>
<circle cx="145.5" cy="121.1" r=".91"/>
<circle cx="153.2" cy="124.3" r="1"/>
<circle cx="153.2" cy="124.3" r=".86"/>
<circle cx="262.5" cy="124.3" r="1"/>
<circle cx="262.6" cy="124.3" r=".87"/>
<circle cx="269.9" cy="124.3" r="1"/>
<circle cx="269.9" cy="124.3" r=".89"/>
<circle cx="269.9" cy="124.3" r=".86"/>
<circle cx="291.2" cy="129.5" r="1"/>
<circle cx="291.2" cy="129.5" r=".94"/>
<circle cx="334.2" cy="133.8" r="1.49"/>
<circle cx="334.2" cy="133.8" r="1.32"/>
<circle cx="334.2" cy="133.8" r="1.14"/>
<circle cx="334.2" cy="133.8" r="1.17"/>
<circle cx="356.2" cy="133.8" r="1.33"/>
<circle cx="356.2" cy="133.8" r="1.13"/>
<circle cx="356.2" cy="133.8" r="1.49"/>
<circle cx="364.5" cy="124.6" r=".91"/>
<circle cx="364.7" cy="135.6" r=".92"/>
<circle cx="365.3" cy="121.9" r=".97"/>
<circle cx="365.3" cy="138.4" r=".97"/>
<circle cx="368" cy="139.2" r=".92"/>
<circle cx="368" cy="139.2" r=".98"/>
<circle cx="368.1" cy="121.3" r=".91"/>
<circle cx="373.5" cy="130.2" r="8.8"/>
<circle cx="379" cy="139" r=".93"/>
<circle cx="379.1" cy="121.1" r=".91"/>
<circle cx="381.8" cy="138.4" r=".97"/>
<circle cx="381.8" cy="121.9" r=".97"/>
<circle cx="382.4" cy="124.7" r=".91"/>
<circle cx="334.2" cy="141.3" r="1.5"/>
<circle cx="334.2" cy="141.3" r="1.14"/>
<circle cx="334.2" cy="141.3" r="1.33"/>
<circle cx="334.2" cy="141.3" r="1.17"/>
<circle cx="356.2" cy="141.3" r="1.17"/>
<circle cx="356.2" cy="141.3" r="1.13"/>
<circle cx="356.2" cy="141.3" r="1.34"/>
<circle cx="356.2" cy="141.3" r="1.5"/>
<circle cx="121.2" cy="171.3" r=".89"/>
<circle cx="135.7" cy="168.5" r=".41"/>
<circle cx="143.4" cy="168.5" r=".39"/>
<circle cx="145.7" cy="168.5" r=".39"/>
<circle cx="153.4" cy="168.5" r=".41"/>
<circle cx="154.5" cy="171.3" r=".9"/>
<circle cx="187.9" cy="171.3" r=".9"/>
<circle cx="221.2" cy="171.3" r=".9"/>
<circle cx="254.5" cy="171.3" r=".9"/>
<circle cx="262.4" cy="168.6" r=".4"/>
<circle cx="270" cy="168.5" r=".41"/>
<circle cx="271.2" cy="171.3" r=".89"/>
<circle cx="121.2" cy="194" r=".89"/>
<circle cx="121.2" cy="182.7" r=".84"/>
<circle cx="132.6" cy="180.9" r="1"/>
<circle cx="154.5" cy="182.7" r=".83"/>
<circle cx="154.5" cy="194" r=".9"/>
<circle cx="187.9" cy="194" r=".9"/>
<circle cx="221.2" cy="194" r=".9"/>
<circle cx="254.5" cy="194" r=".9"/>
<circle cx="270.9" cy="182.7" r="2.43"/>
<circle cx="271.2" cy="194" r=".89"/>
<circle cx="141.6" cy="205.7" r=".99"/>
<circle cx="274.4" cy="203.4" r=".99"/>
</g>
<path d="M412.4 262.3a2.5 2.5 0 0 0-4.1-1.1 2.5 2.5 0 0 0 1 4.2 2.5 2.5 0 0 0 3.2-2.9l-.1-.2" fill="none" stroke="#000" stroke-width=".3" stroke-dasharray="30.5 1.3 1.3 1.3" stroke-dashoffset="24.5" stroke-linecap="butt"/>
<path d="M414.8 261.5a5 5 0 0 0-8.3-2 5 5 0 0 0 2.2 8.3 5 5 0 0 0 6.2-6l-.1-.3" fill="none" stroke="#000" stroke-width=".3" stroke-dasharray="30.5 1.3 1.3 1.3" stroke-dashoffset="16.7" stroke-linecap="butt"/>
<path d="M345.2 130.1v15.6" fill="none" stroke="#000" stroke-width=".3" stroke-dasharray="30.5 1.3 1.3 1.3" stroke-dashoffset="24.6"/>
<path d="M270.4 182.7h-.8M271.2 183.5v.8M271.2 181.8v-.8M272.1 182.7h.8" fill="none" stroke="#000" stroke-width=".3" stroke-dasharray="30.5 1.3 1.3 1.3"/>
<path d="M410 255.7v14.9" fill="none" stroke="#000" stroke-width=".3" stroke-dasharray="30.5 1.3 1.3 1.3" stroke-dashoffset="25"/>
<path d="M403.4 263l12.6-.1" fill="none" stroke="#000" stroke-width=".3" stroke-dasharray="30.5 1.3 1.3 1.3" stroke-dashoffset="26.1"/>
<path d="M216 248v5" fill="none" stroke="#000" stroke-width=".3" stroke-dasharray="30.5 1.3 1.3 1.3" stroke-dashoffset="29.9"/>
<path d="M118.4 85v-21.7M144.2 85v-21.7M260.9 85v-21.7M286.7 85v-21.7" fill="none" stroke="#f00" stroke-width=".3" stroke-dasharray="30.5 1.3 1.3 1.3" stroke-dashoffset="21.6"/>
<g fill="#000">
<path d="M331.1 142.4l.5 .4-.6-.1z"/>
<path d="M93.2 32.2l.6-.2v.3zM117.8 32l.6 .2-.6 .1z"/>
<path d="M143.6 25.5l.6 .2-.6 .1zM93.2 25.7l.6-.2v.3zM296.3 54.5l.6 .1-.6 .2zM286.7 54.6l.6-.1v.3z"/>
<path d="M260.3 25.5l.6 .2-.6 .1zM144.2 25.7l.6-.2v.3z"/>
<path d="M164 63.3l.2 .6h-.3zM163.9 84.4h.3l-.2 .6zM300.8 171.3l.1 .6h-.3zM300.6 193.4h.3l-.1 .6zM304 169l.1 .6h-.3zM303.8 195.8h.3l-.1 .6z"/>
<path d="M93.2 114.1l.6-.1v.3zM296.3 114l.6 .1-.6 .2zM131.7 58.3l.6-.1v.3zM156.1 58.2l.6 .1-.6 .2zM121.7 48.4l.6-.1v.3zM166.1 48.3l.6 .1-.6 .2zM131.7 85.8l-.1 .6h.3zM144.2 85.8l-.1 .6h.3zM345.2 146.6l.6-.2v.3zM358.3 146.4l.6 .2-.6 .1zM93.2 164l.6-.1v.3zM120.6 163.9l.6 .1-.6 .2zM254.5 164l.6-.1v.3zM270.6 163.9l.6 .1-.6 .2zM122 194.4l.4 .5 .2-.3zM271.2 194.9l-.2 .6h.3zM122.1 182.7l.6 .1v-.3z"/>
<path d="M327.3 143.4h.3l-.2 .6zM327.4 118l.2 .6h-.3z"/>
<path d="M344.6 146.4l.6 .2-.6 .1zM331.6 146.6l.6-.2v.3zM296.3 163.9l.6 .1-.6 .2zM271.2 164l.6-.1v.3zM344.1 181.6l.6 .2-.6 .2zM342.7 181.8l.6-.2v.4z"/>
<path d="M121.2 164l.6-.1v.3zM154 163.9l.6 .1-.6 .2z"/>
<path d="M154.6 164l.6-.1v.3zM253.9 163.9l.6 .1-.6 .2z"/>
<path d="M338.7 183.4l.2 .6h-.3zM338.6 187.8h.3l-.2 .6z"/>
<path d="M88.5 220.6h.3l-.1 .6zM88.7 171.8l.1 .6h-.3z"/>
</g>
<g font-size="6.3">
<text x="282.1" y="250.3">名称</text>
<text x="347.1" y="250.3">图号</text>
<text x="282.1" y="260.3">材质</text>
<text x="347.1" y="260.3">质量</text>
<text x="383.3" y="262.1">视</text>
<text x="383.3" y="269.9">图</text>
<text x="282.1" y="270.3">版次</text>
<text x="347.1" y="270.3">比例</text>
</g>
<g font-size="4.2">
<text x="4.8" y="237.6">注意：1.行走平行度（正面+侧面），450行程内，≤±0.03mm，1000行程内，≤±0.05mm。</text>
<text x="12.2" y="243.3">2.本体形变，450行程内，≤±0.03mm，1000行程内，≤±0.05mm。</text>
<text x="18.6" y="251.3">型号/规格</text>
<text x="70.6" y="251.3">GTH8-350-BR-M20-C4</text>
<text x="301.9" y="249.5">GTH8-350-BR-M20-C4</text>
<text x="14.4" y="258.3">螺杆型号/规格</text>
<text x="19.7" y="263.9">有效行程</text>
<text x="63.7" y="258.3">1605</text>
<text x="86.5" y="263.9">350</text>
<text x="89.9" y="258.3">1610</text>
<text x="111.7" y="258.3">1620</text>
<text x="19.7" y="269.5">精度等级</text>
<text x="87.6" y="269.5">C7</text>
<text x="259" y="267">2022/9/23</text>
<text x="19.7" y="275.2">马达容量</text>
<text x="70.6" y="275.2">200/400W（无刹车）</text>
<text x="15.4" y="280.8">重复定位精度</text>
<text x="86.7" y="280.8">0.02</text>
<text x="9.1" y="286.4">感应开关方式及数量</text>
<text x="72.7" y="286.4">外挂型三只（C4）</text>
<text x="15.5" y="292">建议最快速度</text>
<text x="60.5" y="292">250MM/S</text>
<text x="86.7" y="292">500MM/S</text>
<text x="106.4" y="292">1000MMM/S</text>
</g>
<g font-size="4.1">
<text x="274.3" y="184.2">I</text>
<text x="360.9" y="182.7">I</text>
<text x="356.8" y="187.9">1 : 1</text>
</g>
<g font-size="3.5">
<text x="101.2" y="26.9">153 滑台原点位置</text>
<text x="185.2" y="26.9">350 有效行程</text>
<text x="56.2" y="33.4">75.50 滑台极限位置 1</text>
<text x="146.2" y="49.7">135</text>
<text x="147" y="59.6">75</text>
<text x="298.7" y="55.9">30.50 滑台极限位置 1</text>
<text x="165.3" y="75.5" transform="rotate(-90 165.3 75.5)">65</text>
<text x="110.7" y="95.5">4 x M6 贯穿</text>
<text x="145.8" y="95.4">2 x</text>
<text x="157.6" y="95.4">5</text>
<text x="165.9" y="95.4">8</text>
<text x="196.3" y="115.4">611</text>
<text x="328.7" y="132.7" transform="rotate(-90 328.7 132.7)">78</text>
<text x="313.4" y="140">基准面</text>
<text x="334.3" y="147.8">40.70</text>
<text x="350.9" y="147.8">41</text>
<text x="107.2" y="165.3">84</text>
<text x="131.3" y="165.3">100</text>
<text x="199" y="165.3">300</text>
<text x="259.7" y="165.3">50</text>
<text x="274.9" y="165.3">77</text>
<text x="123.8" y="182.2">2 x</text>
<text x="135.4" y="182.2">5 H7</text>
<text x="149.2" y="182.2">4</text>
<text x="302" y="183.9" transform="rotate(-90 302 183.9)">68</text>
<text x="305.3" y="183.9" transform="rotate(-90 305.3 183.9)">82</text>
<text x="347.7" y="183.1">2</text>
<text x="89.9" y="193.6" transform="rotate(-90 89.9 193.6)">148</text>
<text x="140" y="203.4">8 x M6</text>
<text x="156.6" y="203.4">15</text>
<text x="273.6" y="201.1">4 x M6</text>
<text x="288.5" y="201.1">15</text>
<text x="338.3" y="201" transform="rotate(-90 338.3 201)">+0.012</text>
<text x="341.8" y="199.2" transform="rotate(-90 341.8 199.2)">0</text>
<text x="144.4" y="206.9">5.40 贯穿</text>
<text x="277.1" y="204.6">5.40 贯穿</text>
<text x="341.8" y="204.5" transform="rotate(-90 341.8 204.5)">5</text>
<text x="221.4" y="246.8">1</text>
<text x="221.4" y="251.8">2</text>
<text x="218.8" y="256.8">序号</text>
<text x="232.2" y="256.8">修 订 版 次</text>
<text x="257.5" y="256.8">设计变更编号</text>
<text x="228.2" y="261.8">设</text>
<text x="240.1" y="261.8">计</text>
<text x="252" y="261.8">变</text>
<text x="263.9" y="261.8">更</text>
<text x="219.1" y="266.7">设 计</text>
<text x="368.3" y="269.3">1:3</text>
<text x="219.1" y="271.7">校 核</text>
<text x="219.1" y="276.7">批 准</text>
<text x="222.9" y="282.7">技术要求：</text>
<text x="231.8" y="287.3">1、未标注公差全部 0.1</text>
<text x="231.7" y="291.8">2、未标注倒角全部C0.3</text>
</g>
</svg>
